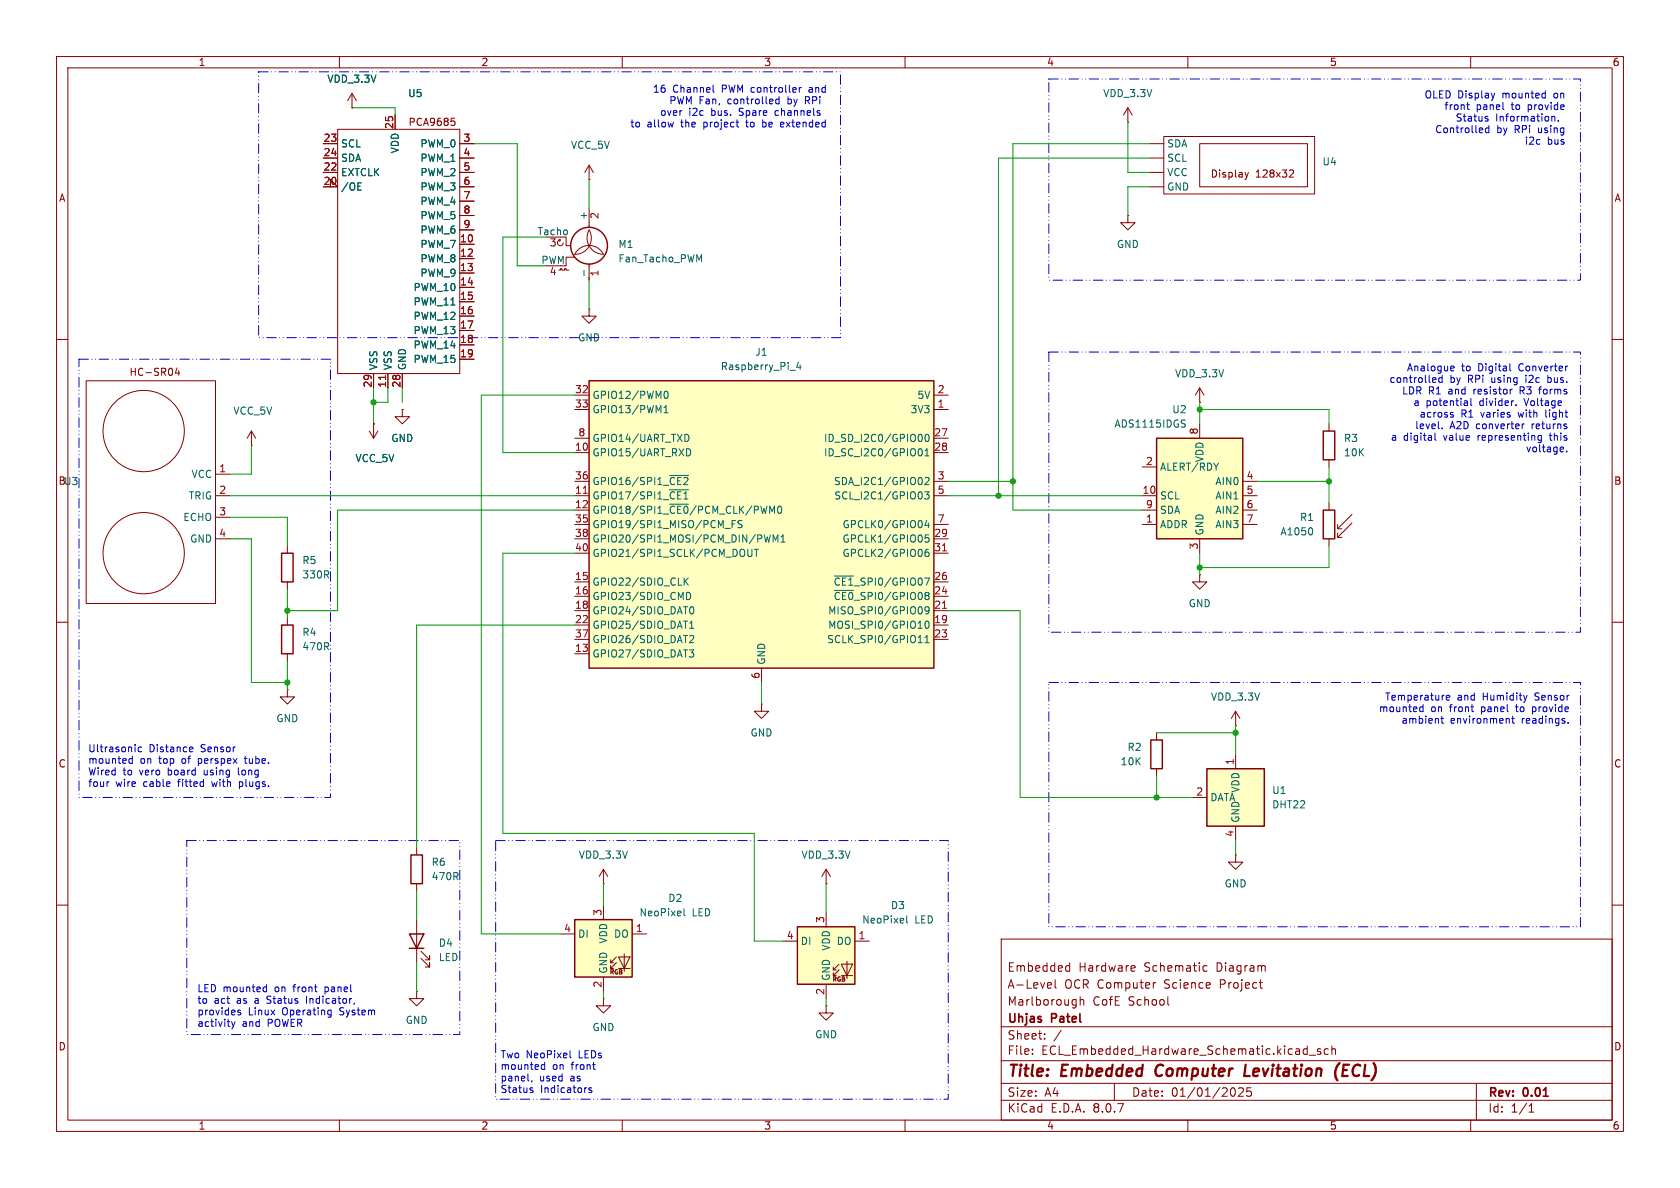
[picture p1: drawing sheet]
<svg xmlns="http://www.w3.org/2000/svg" width="297mm" height="210mm" viewBox="0 0 297 210" stroke-linecap="round" stroke-linejoin="round" font-family="sans-serif">
<g fill="none" stroke="#840000" stroke-width=".18">
<path d="M10 10h277v190h-277zM12 12h273v186h-273zM60 10v2M62.2 19.1h.1M62.2 16.5l-.7 1.3M62.2 16.5v2.6M62.2 16.5l.8 1.3M110 10v2M160 10v2M210 10v2M260 10v2M57.1 33h2.6l-1.3-1.2v1.2"/>
<path d="M57.1 30.5h2.6M57.1 25.4h2.6M57.1 27.9h2.6M59.7 22.9h21.6v43.1h-21.6zM69.8 20.3v2.6M79.8 20.9h.6M80.2 21.4l.2 .2v.3l-.2 .3M81.3 33h2.5M81.3 30.5h2.5M81.3 25.4h2.5M81.3 27.9h2.5M81.3 35.6h2.5"/>
<path d="M81.3 38.1h2.5M104.1 31.8h.1M104.1 29.2v2.6M104.1 36.8v3.4M104.1 29.2l.8 1.3M104.1 29.2l-.7 1.3M81.3 43.2h2.5M81.3 45.7h2.5M81.3 48.3h2.5M81.3 50.8h2.5M81.3 53.3h2.5M81.3 55.9h2.5"/>
<path d="M81.3 58.4h2.5M81.3 40.6h2.5M98.8 47.8h.3v-.3h.2v.3h.5v-.3h.3v.3h.5M98.8 42.3l.3 .1M99.1 42.4l-.3 .1-.2 .3 .1 .5 .5 .1 .3-.2 .1-.3M99.1 42.4l-.2 .3M100.1 41.9v1.5h.7M101.6 45.5h-1.5v1.5h-1M104.1 54.6v1.3h1.3l-1.3 1.3-1.2-1.3h1.2M104.1 54.6h.1M104.1 46.7v2.8M104.1 40.6a2.87 2.87 0 0 1-2.5 4.4 2.84 2.84 0 0 1 2.5-1.6 2.84 2.84 0 0 1 2.6 1.6 2.92 2.92 0 0 1-2.6-4.4"/>
<path d="M10 60h2M44.4 78.7h.1M44.4 76.2l.8 1.3M44.4 76.2v2.5M44.4 76.2l-.7 1.3M66 66v2.6M68.6 66v2.6M71.1 72.4v1.3h1.3l-1.3 1.2-1.3-1.2h1.3M71.1 72.4h.1M71.1 66v2.6M81.3 61h2.5M81.3 63.5h2.5"/>
<path d="M212.1 71.1h.1M212.1 68.6l-.8 1.3M212.1 68.6v2.5M212.1 68.6l.8 1.3M234.9 74.9v1.3M285 60h2M234.9 81.3v1.3M234.9 88.9v1.3M234.9 95.3v1.2M236.5 95h.7M236.5 92.7v.8M236.5 94.2v.8"/>
<path d="M236.5 93.5h.7M239 92.5l-2.5 2.5M239 90.9l-2.5 2.6M10 110h2M50.8 109.2v1.3M50.8 115.6v1.2M212.1 101.6v1.3h1.3l-1.3 1.2-1.3-1.2h1.3M212.1 101.6h.1M285 110h2M50.8 121.9v1.3h1.3l-1.3 1.3-1.3-1.3h1.3M50.8 121.9h.1M10 160h2"/>
<path d="M177 166h108v32h-108zM185.7 173.7l.2 .4-.7 .1M185.8 174.6l-.1 .1M186.5 173.2v1.3l.2 .2M188.7 170.7l.4 .1M189.1 170.2v1.5M189.1 171.6l-.4 .1M191 176.2v1.5M191 176.8l.2-.1 .3 .1 .1 .9M200.2 170.7l.4 .1 .1 .3-.7 .1M200.6 171.6l-.4 .1M204.3 173.7l-.3 .1-.1 .2"/>
<path d="M206.5 177.5l.2 .2M212.7 171.6l.3 .1 .4-.1M213.4 170.8l-.4-.1-.3 .1M222.6 173.7h.6M223 174.7h.2M285 160h2M60 198v2M110 198v2M160 198v2M177 194.5h108M177 191.5h108M177 187.5h108"/>
<path d="M177 181.5h108M182.5 186.3v.1M182.5 185.5v.1M184.7 183.6v.1M184.7 182.8v.1M187.6 182.1l-1.3 2M197 191.5v3M210 198v2M218.2 192.4l.2 .8-.2 .5-.2 .1M219.5 192.3l.3 .3-.1 .3-.8 .9h.9M221.2 192.3h-.7l-.1 .7 .2-.1h.5l.1 .3v.5l-.2 .1-.6-.1M231 185.4l.1 .1"/>
<path d="M231.1 184.9v1.5M231.1 186.3l-.1 .1M231.5 186.5h1.1M233.5 185.5l-.4-.1-.2 .2 .1 .2 .5 .2v.3h-.6M234.8 185.5l-.4-.1-.3 .3v.4l.1 .2h.6M235.5 185.5l.2-.1 .3 .1 .1 .9M235.5 184.9v1.5M260 198v2M261 191.5v6.5M270.3 196.6h.9M270.3 195.5l.4-.4v1.5"/>
</g>
<path d="M204.6 188.5a1.27 1.27 0 0 0 0 1.6M220.2 188.2l-.2 2h.9M236.8 187.9a2.35 2.35 0 0 0-.4 3.1M237.4 189.2h.7M238.5 188.2h-.9l-.3 2h1" fill="none" stroke="#840000" stroke-width=".4"/>
<g fill="none" stroke="#840000" stroke-width=".25">
<path d="M233.9 76.2h2.1v5.1h-2.1zM233.9 90.2h2.1v5.1h-2.1zM49.8 110.5h2v5.1h-2z"/>
<circle cx="104.1" cy="43.4" r="3.3"/>
</g>
<path d="M68.2 66.3v.8" fill="none" stroke="#a90000" stroke-width=".18"/>
<path d="M63.3 33.6h.6M63.3 32.3h.6M103.2 47.8v.9M123.6 45.9l.4-.9v1.3M231.9 93.4l.2 .4-.2 .6" fill="none" stroke="#006464" stroke-width=".18"/>
<path d="M204.5 77.5h15.2v17.8h-15.2z" fill="#ffffc2"/>
<path d="M204.5 77.5h15.2v17.8h-15.2zM72.6 151.1h2.1v5.1h-2.1zM72.4 165.1h2.5l-1.2 2.5zM72.4 167.6h2.5" fill="none" stroke="#840000" stroke-width=".25"/>
<g fill="none" stroke="#840000" stroke-width=".18">
<path d="M199.4 19.1l-.8 1.2M199.4 19.1v2.5M199.4 19.1l.8 1.2M199.4 21.6h.1M199.4 38.1v1.3h1.3l-1.3 1.2-1.3-1.2h1.3M199.4 38.1h.1M203.2 33h2.5M203.2 27.9h2.5M203.2 25.4h2.5M203.2 30.5h2.5M205.7 24.1h26.7v10.2h-26.7zM212.1 25.4h19v7.6h-19z"/>
<path d="M220.1 30.5l.3 .8M220.4 31.3l-.1 .3M220.7 30.5l-.3 .8M228.1 30l.5 .1 .1 .3-.8 .9h.8M212.1 74.9v2.6M201.9 92.7h2.6M201.9 87.6h2.6M201.9 82.6h2.6M201.9 90.2h2.6M212.1 95.3v2.5M219.7 92.7h2.5M219.7 87.6h2.5"/>
<path d="M219.7 85.1h2.5M219.7 90.2h2.5M73.7 149.9v1.2M73.7 156.2v1.3M146 156.2h.1M146 153.7l.8 1.2M146 153.7v2.5M146 153.7l-.7 1.2M73.7 175.3v1.2h1.2l-1.2 1.3-1.3-1.3h1.3M73.7 175.3h.1M73.7 162.6v7.6M74.4 169.4l1.5 1.5v-.7v.7h-.7"/>
<path d="M74.4 168.1l1.5 1.6v-.8v.8h-.7M146 177.8v1.3h-1.2l1.2 1.2 1.3-1.2h-1.3M146 177.8h.1"/>
</g>
<path d="M209.1 74.2l.4 .1M209.3 74.9l.2 .2-.2 .4" fill="none" stroke="#006464" stroke-width=".18"/>
<path d="M141 163.8h10.1v10.2h-10.1z" fill="#ffffc2"/>
<g fill="none" stroke="#840000" stroke-width=".18">
<path d="M106.7 156.2h.1M106.7 153.7l.7 1.2M106.7 153.7v2.5M106.7 153.7l-.8 1.2M138.4 166.4h2.6M146 161.3v2.5M146 174v2.5M147.3 172.5h.5M147.3 171.5h.5M148.3 171.5l-1 1v-.5M148.3 170.4l-1 1.1v-.6M148.7 170.4h2l-1 2.1z"/>
<path d="M148.7 172.5h2M149.7 169.9v3.1M151.1 166.4h2.6"/>
</g>
<path d="M141 163.8h10.1v10.2h-10.1z" fill="none" stroke="#840000" stroke-width=".25"/>
<path d="M160.3 161.9v1.1l.2 .2" fill="none" stroke="#006464" stroke-width=".18"/>
<path d="M101.6 162.6h10.2v10.1h-10.2z" fill="#ffffc2"/>
<g fill="none" stroke="#840000" stroke-width=".18">
<path d="M15.2 67.3h22.9v39.4h-22.9zM31.3 65l-.3 .9h.8M31.6 65.5v.9M65.3 76.2l.7 1.3M66 74.9h.1M66 74.9v2.6M66.8 76.2l-.8 1.3M38.1 83.8h2.5M38.1 87.6h2.5M38.1 91.4h2.5M38.1 95.3h2.5M50.8 96.5v1.3"/>
<path d="M50.8 102.9v1.2M134.6 124.5v1.2h1.3l-1.3 1.3-1.3-1.3h1.3M134.6 124.5h.1M99.1 165.1h2.5M106.7 176.5v1.3h-1.3l1.3 1.3 1.2-1.3h-1.2M106.7 176.5h.1M106.7 160v2.6M106.7 172.7v2.6M107.9 171.2h.6M107.9 170.2h.6M109 170.2l-1.1 1v-.5M109 169.2l-1.1 1v-.5"/>
<path d="M109.3 169.2h2.1l-1 2zM109.3 171.2h2.1M110.4 168.7v3M111.8 165.1h2.5"/>
<circle cx="25.4" cy="76.2" r="7.2"/>
<circle cx="25.4" cy="97.8" r="7.2"/>
</g>
<path d="M49.8 97.8h2v5.1h-2zM101.6 162.6h10.2v10.1h-10.2z" fill="none" stroke="#840000" stroke-width=".25"/>
<path d="M120.9 160.6v1.1l.2 .2" fill="none" stroke="#006464" stroke-width=".18"/>
<path d="M104.1 67.3h61v50.8h-61z" fill="#ffffc2"/>
<path d="M104.1 67.3h61v50.8h-61z" fill="none" stroke="#840000" stroke-width=".25"/>
<g fill="none" stroke="#840000" stroke-width=".18">
<path d="M101.6 72.4h2.5M101.6 69.9h2.5M101.6 77.5h2.5M165.1 72.4h2.5M165.1 69.9h2.5M165.1 77.5h2.5M101.6 80h2.5M101.6 87.6h2.5M101.6 90.2h2.5M101.6 95.3h2.5M101.6 85.1h2.5M101.6 97.8h2.5"/>
<path d="M101.6 92.7h2.5M165.1 80h2.5M165.1 87.6h2.5M165.1 95.3h2.5M165.1 85.1h2.5M165.1 97.8h2.5M165.1 92.7h2.5M101.6 115.6h2.5M101.6 102.9h2.5M101.6 105.4h2.5M101.6 108h2.5M101.6 110.5h2.5"/>
<path d="M101.6 113h2.5M134.6 118.1v2.6M165.1 102.9h2.5M165.1 105.4h2.5M165.1 108h2.5M165.1 110.5h2.5M165.1 113h2.5M218.4 151.1v1.3h-1.2l1.2 1.3 1.3-1.3h-1.3M218.4 151.1h.1"/>
</g>
<g fill="none" stroke="#006464" stroke-width=".18">
<path d="M117.4 69.6l.1-.3 .2-.1a.68 .68 0 0 1 .4 .6 .68 .68 0 0 1-.4 .6l-.2-.1-.1-.4M117.4 73h.7M117.4 72.1l.4-.4v1.3M121.4 79.3a.64 .64 0 0 1 .7 .7 .64 .64 0 0 1-.7 .6M121.4 76.8a.68 .68 0 0 1 .4 .6 .68 .68 0 0 1-.4 .6M139.6 65.5h1M141.2 64l-.4 .9h.8M141.5 64.5v.8M162.6 79.3a.68 .68 0 0 1 .5 .7 .68 .68 0 0 1-.5 .6M162.9 76.9l.1 .4-.1 .6M163.5 79.7l.4-.4v1.3M163.6 76.9l.2-.1a.68 .68 0 0 1 .5 .6 .68 .68 0 0 1-.5 .6l-.2-.1-.1-.3z"/>
<path d="M118.4 86.6h3.3M118.4 89.1h3.3M118.4 84h3.3M128.2 93.4h.9M129.4 92.6h.4M130 92h-.6v1.3M131.2 92.1l-.5-.1-.2 .1v.4l.6 .2 .1 .3-.3 .3-.4-.1M132.2 97.1v1l.2 .3 .4-.1 .1-.2v-1M133.4 97.1h.7M133.7 97.1v1.3M135.1 94.6l.3 1.2 .3-.9 .2 .9 .3-1.2M136.7 95.8v-1.2l.4 .9 .4-.9v1.2"/>
<path d="M137.6 89.5h.2a.68 .68 0 0 1 .4 .6 .68 .68 0 0 1-.4 .6 .84 .84 0 0 1-.2-1.2zM138.1 95.8h.7M138.1 94.9l.3-.3v1.2M163 87.2v.8M163.5 86.9h.7l-.4 .5 .4 .1v.6l-.2 .1-.5-.1M163.5 80.6h.7M163.5 84.5l.5-.1 .2 .4-.7 .9h.7M163.8 92l-.3 .9h.8M164.1 97.1l-.3 .1a.86 .86 0 0 0 0 1.2l.4-.2v-.4l-.2-.2h-.4l-.1 .2M164.1 92.4v.9M164.2 94.6h-.6l-.1 .6 .2-.2 .4 .1 .1 .2v.4l-.2 .1-.5-.1M121 102.2v1.2"/>
<path d="M121.1 102.7l.6 .7M121.4 104.7a.64 .64 0 0 1 .7 .7 .64 .64 0 0 1-.7 .6M121.7 102.2l-.7 .7M121.9 114.9h.7l-.4 .5 .4 .1v.5l-.2 .1-.5-.1M121.9 112.5l.5-.2 .2 .4-.7 .9h.7M121.9 111.1h.7M121.9 110.2l.4-.4v1.3M122 107.4l.2-.1a.68 .68 0 0 1 .5 .6 .68 .68 0 0 1-.5 .6l-.2-.1-.1-.4zM147.5 104.4h3.4M147.5 101.8h3.4M162.3 113.6h.7M163.5 113.6h.7"/>
<path d="M163.5 112.7l.4-.4v1.3M163.6 109.9l.2-.1a.68 .68 0 0 1 .5 .6 .68 .68 0 0 1-.5 .7l-.2-.2-.1-.3zM164.2 107.8l-.2 .2h-.4l-.1-.2 .1-.5h.4l.2 .1a.84 .84 0 0 1-.3 1.1h-.3"/>
</g>
<path d="M103.1 87.2h.7M166.6 97.4h.7M166.6 107.5h.7" fill="none" stroke="#a90000" stroke-width=".18"/>
<path d="M213.4 135.9h10.1v10.2h-10.1z" fill="#ffffc2"/>
<path d="M203.5 130.8h2v5.1h-2zM213.4 135.9h10.1v10.2h-10.1z" fill="none" stroke="#840000" stroke-width=".25"/>
<g fill="none" stroke="#840000" stroke-width=".18">
<path d="M62.2 19.1h.1M57.1 33h2.6l-1.3-1.2v1.2M57.1 30.5h2.6M57.1 25.4h2.6M57.1 27.9h2.6M69.8 20.3v2.6M81.3 33h2.5M81.3 30.5h2.5M81.3 25.4h2.5M81.3 27.9h2.5M81.3 35.6h2.5M81.3 38.1h2.5"/>
<path d="M81.3 43.2h2.5M81.3 45.7h2.5M81.3 48.3h2.5M81.3 50.8h2.5M81.3 53.3h2.5M81.3 55.9h2.5M81.3 58.4h2.5M81.3 40.6h2.5M66 74.9h.1M66 66v2.6M68.6 66v2.6M71.1 72.4h.1"/>
<path d="M71.1 66v2.6M81.3 61h2.5M81.3 63.5h2.5M204.5 129.5v1.3M204.5 135.9v1.3M218.4 128.3h.1M218.4 125.7v2.6M218.4 133.4v2.5M218.4 125.7l.8 1.3M218.4 125.7l-.7 1.3M210.8 141h2.6M218.4 146.1v2.5"/>
</g>
<g fill="none" stroke="#0000c2" stroke-width=".18">
<path d="M126.1 15v1.1l.1 .2M137.7 17.1v1.3M137.7 17.6l-.3-.1-.3 .3 .2 .5h.4M141.3 15.5v.8M141.7 15.5l-.4 .2M259.5 18.1v1.1l.3 .2M264.2 16.5l-.3 .8M265.8 19.3l.1 .1M273.1 16.5h.1M273.2 16.1v1.2M273.2 17.3h-.1M119.1 21.6l-.3 .8"/>
<path d="M130.1 21.6h.5M130.5 22.4h.1M134.8 21.2v1.2M134.8 22.4h.2M138.4 21.6h-.2l-.2 .2v.6h.4M138.6 21.9l-.6 .1M262.7 21h.3l.1 .2-.2 .2h-.2M263.2 22.2v1.3M263.2 22.7l-.3-.1-.3 .3 .1 .5h.5M274.3 20.6v.8M274.4 20.6l-.1 .1M274.8 20.6l.1 .8"/>
<path d="M275.5 21.3v.1M253.7 76.6v1l.2 .2M253.8 67.5l-.1 .1M253.8 66.8l.1 .3-.6 .1M254.5 66.8l-.2 .2 .1 .5 .2 .1 .4-.1M255 75.7v.1M255 66.3v1.3M256.5 65.5h.5M256.5 64.8l.4-.1 .2 .3-.6 .1M256.6 73.3l.3 .1v.2l-.1 .1h-.3M259.2 70.9l.2 .1v.7M259.4 71.6l-.4 .1"/>
<path d="M259.4 71.2h-.4M260 70.4v1.1l.2 .2M266.9 64.3v1.1l.2 .2M268 71.6v.1M269.1 74.9v.9M269.5 74.9l-.4 .3M272 68.8h.5M272.2 68.4v1.3M272.5 77v1l-.3 .3-.3-.1M272.5 77h-.4l-.2 .2 .1 .6h.5M273.6 66.3v1.3M273.6 67.5l.2 .1"/>
<path d="M273.8 66.8h-.2M276.2 79l.2 .3-.6 .2M276.4 79.8l-.2 .1M277 79.8v.1M277 64.7h.1M19.3 138.2h-.3M22.9 134.8l.1 .1h.4M23.4 133.7v1.2M23.4 134.2l-.4-.1-.1 .1M25 132.1h-.3l-.3 .2 .1 .5h.5M33.7 132.1h.3l.1 .3-.6 .1M34 132.8l-.3 .1"/>
<path d="M42.1 135.7v1.1l.2 .2M42.3 138.2v1.3M42.3 139h.1M43.2 134.1h.5M43.4 133.7v1.2M251 125.7l.2 .1 .4-.1M251.1 125l-.1 .1M251.6 124.5v1.3M254.7 127h.5M254.9 126.6v1.1l.3 .2M255.7 123.3l.6-.1-.1-.2-.3-.1-.2 .2 .1 .6h.4M266.8 127.1v.8"/>
<path d="M267.2 127h.5M267.4 126.6v1.1l.3 .2M270 122.9l-.3 .9M270.9 125v1.2M270.9 125.7l.2 .1M271.1 125h-.2M277.2 127.7v.2M42 178.8l.6 .4-.2 .2-.4-.1M42.5 178.6h-.3l-.2 .1M46.8 174.5h.3M47.1 174v1.3M47.1 175.3h-.3"/>
<path d="M54.2 176.1v1.3M58.2 178.6h.3M58.5 179.3l-.3 .1M58.5 178.6v1l-.2 .2M62.7 177.3l-.2 .2M40.9 180.6l.3 .9M41.2 181.5l-.3 .4M41.6 180.6l-.4 .9M93.9 192.7l.3 .1v.2l-.1 .1h-.3M93.9 192.3h.3M94.1 191l-.2 .3M95.7 188.9l.2 .1h.4"/>
<path d="M96.3 187.8v1.2M96.3 188.3l-.4-.1-.2 .1M100.8 185.7v1.1l.2 .2M104.6 192.3h-.3l-.2 .2 .1 .2 .4 .1v.3h-.5"/>
</g>
<path d="M45.7 12.7h102.9v47h-102.9zM185.4 14h94v35.5h-94zM14 63.5h44.4v77.5h-44.4zM185.4 62.2h94v49.6h-94zM185.4 120.7h94v43.1h-94zM33 148.6h48.3v34.3h-48.3zM87.6 148.6h80v45.7h-80z" fill="none" stroke="#0000c2" stroke-width=".18" stroke-dasharray="1.7 .6 0 .6 0 .6"/>
<g fill="none" stroke="#009600" stroke-width=".18">
<path d="M62.2 19.1h7.6v1.2M83.8 25.4h7.6v21.6h5.1M104.1 31.8v5M199.4 21.6v8.9h3.8M203.2 27.9h-26.7v59.7M203.2 25.4h-24.1v64.8h22.8M203.2 33h-3.8v5.1M96.5 41.9h-7.6v38.1h12.7M104.1 49.5v5.1M44.4 78.7v5.1h-3.8M66 68.6v6.3M68.6 68.6v2.5h-2.6"/>
<path d="M71.1 68.6v2.5M101.6 69.9h-16.5v95.2h14M212.1 72.4h22.8v2.5M212.1 71.1v3.8M40.6 91.4h10.2v5.1M40.6 87.6h61M40.6 95.3h3.8v25.4h6.4M101.6 97.8h-12.7v49.5h44.4v19.1h5.1M101.6 90.2h-41.9v17.8h-8.9M167.6 87.6h34.3M167.6 85.1h11.5M212.1 97.8v3.8"/>
<path d="M222.2 85.1h12.7M234.9 82.6v6.3M234.9 96.5v3.8h-22.8M50.8 104.1v5.1M50.8 116.8v5.1M101.6 110.5h-27.9v39.4M167.6 108h12.7v33h30.5M134.6 120.7v3.8M204.5 129.5h13.9M204.5 137.2v3.8M218.4 128.3v5.1M73.7 157.5v5.1"/>
<path d="M106.7 156.2v3.8M146 156.2v5.1M218.4 148.6v2.5M73.7 170.2v5.1M106.7 175.3v1.2M146 176.5v1.3"/>
</g>
<path d="M68.2 66.3v.8" fill="none" stroke="#a90000" stroke-width=".18"/>
<path d="M63.3 33.6h.6M63.3 32.3h.6" fill="none" stroke="#006464" stroke-width=".18"/>
<g fill="#009600" stroke="#009600" stroke-width=".18">
<circle cx="50.8" cy="120.7" r=".46"/>
<circle cx="218.4" cy="129.5" r=".46"/>
<circle cx="176.5" cy="87.6" r=".46"/>
<circle cx="179.1" cy="85.1" r=".46"/>
<circle cx="212.1" cy="100.3" r=".46"/>
<circle cx="204.5" cy="141" r=".46"/>
<circle cx="50.8" cy="108" r=".46"/>
<circle cx="66" cy="71.1" r=".46"/>
<circle cx="234.9" cy="85.1" r=".46"/>
<circle cx="212.1" cy="72.4" r=".46"/>
</g>
<g font-size="2.8" fill="#840000">
<text x="178" y="190.9">Title:</text>
<text x="187.7" y="190.9">Embedded</text>
<text x="205.1" y="190.9">Computer</text>
<text x="221.6" y="190.9">Levitation</text>
<text x="238.4" y="190.9">(ECL)</text>
</g>
<g font-size="2.1" fill="#840000">
<text x="178" y="172">Embedded</text>
<text x="190.7" y="172">Hardware</text>
<text x="202.3" y="172">Schematic</text>
<text x="215.2" y="172">Diagram</text>
<text x="178" y="178">Marlborough</text>
<text x="178" y="175">A-Level</text>
<text x="188.2" y="175">OCR Computer</text>
<text x="193.2" y="178">CofE</text>
<text x="199.5" y="178">School</text>
<text x="206" y="175">Science</text>
<text x="215.9" y="175">Project</text>
<text x="178" y="184">Sheet:</text>
<text x="178" y="181.2">Uhjas</text>
<text x="186" y="181.2">Patel</text>
<text x="178" y="186.7">File:</text>
<text x="184.1" y="186.7">ECL_Embedded_Hardware_Schematic.kicad_sch</text>
<text x="178" y="196.9">KiCad</text>
<text x="178" y="194.1">Size:</text>
<text x="184.7" y="194.1">A4</text>
<text x="185.7" y="196.9">E.D.A.</text>
<text x="193.3" y="196.9">8.0.7</text>
<text x="200" y="194.1">Date:</text>
<text x="207" y="194.1">01/01/2025</text>
<text x="263" y="194.3">Rev:</text>
<text x="263" y="196.9">Id:</text>
<text x="267.1" y="196.9">1/1</text>
<text x="269.4" y="194.3">0.01</text>
</g>
<g font-size="1.8" fill="#840000">
<text x="35" y="11.9">1</text>
<text x="85" y="11.9">2</text>
<text x="135" y="11.9">3</text>
<text x="185" y="11.9">4</text>
<text x="235" y="11.9">5</text>
<text x="285" y="11.9">6</text>
<text x="72.1" y="22.5">PCA9685</text>
<text x="10.3" y="35.9">A</text>
<text x="213.9" y="31.6">Display</text>
<text x="222" y="31.6">128x32</text>
<text x="285.3" y="35.9">A</text>
<text x="22.8" y="66.7">HC-SR04</text>
<text x="285.3" y="85.9">B</text>
<text x="10.3" y="135.9">C</text>
<text x="285.3" y="135.9">C</text>
<text x="10.3" y="185.9">D</text>
<text x="285.3" y="185.9">D</text>
<text x="35" y="199.9">1</text>
<text x="85" y="199.9">2</text>
<text x="135" y="199.9">3</text>
<text x="185" y="199.9">4</text>
<text x="235" y="199.9">5</text>
<text x="285" y="199.9">6</text>
</g>
<g font-size="1.8" fill="#006464">
<text x="57.8" y="14.8">VDD_3.3V</text>
<text x="72.1" y="17.4">U5</text>
<text x="194.9" y="17.4">VDD_3.3V</text>
<text x="60.2" y="26.3">SCL</text>
<text x="60.2" y="28.8">SDA</text>
<text x="70.7" y="27.2" transform="rotate(-90 70.7 27.2)">VDD</text>
<text x="74.2" y="26.3">PWM_0</text>
<text x="74.2" y="28.8">PWM_1</text>
<text x="100.8" y="26.5">VCC_5V</text>
<text x="206.2" y="28.8">SCL</text>
<text x="206.2" y="26.3">SDA</text>
<text x="233.7" y="29.4">U4</text>
<text x="60.2" y="33.9">/OE</text>
<text x="60.2" y="31.3">EXTCLK</text>
<text x="74.2" y="31.3">PWM_2</text>
<text x="74.2" y="33.9">PWM_3</text>
<text x="206.2" y="33.9">GND</text>
<text x="206.2" y="31.3">VCC</text>
<text x="74.2" y="36.4">PWM_4</text>
<text x="74.2" y="39">PWM_5</text>
<text x="74.2" y="41.5">PWM_6</text>
<text x="94.9" y="41.7">Tacho</text>
<text x="74.2" y="44">PWM_7</text>
<text x="74.2" y="46.6">PWM_8</text>
<text x="95.6" y="46.7">PWM</text>
<text x="109.2" y="44">M1</text>
<text x="109.2" y="46.6">Fan_Tacho_PWM</text>
<text x="197.4" y="44">GND</text>
<text x="73" y="51.7">PWM_10</text>
<text x="74.2" y="49.1">PWM_9</text>
<text x="73" y="54.2">PWM_11</text>
<text x="73" y="56.7">PWM_12</text>
<text x="73" y="59.3">PWM_13</text>
<text x="66.9" y="65.5" transform="rotate(-90 66.9 65.5)">VSS</text>
<text x="69.4" y="65.5" transform="rotate(-90 69.4 65.5)">VSS</text>
<text x="72" y="65.5" transform="rotate(-90 72 65.5)">GND</text>
<text x="73" y="61.8">PWM_14</text>
<text x="73" y="64.4">PWM_15</text>
<text x="102.1" y="60.6">GND</text>
<text x="127.3" y="65.6">Raspberry_Pi_4</text>
<text x="133.4" y="63.1">J1</text>
<text x="104.6" y="70.7">GPIO12/PWM0</text>
<text x="162.1" y="70.7">5V</text>
<text x="207.6" y="66.9">VDD_3.3V</text>
<text x="41.2" y="73.5">VCC_5V</text>
<text x="104.6" y="73.3">GPIO13/PWM1</text>
<text x="160.9" y="73.3">3V3</text>
<text x="196.9" y="75.8">ADS1115IDGS</text>
<text x="207.1" y="73.3">U2</text>
<text x="62.7" y="81.9">VCC_5V</text>
<text x="69.1" y="78.3">GND</text>
<text x="104.6" y="80.9">GPIO15/UART_RXD</text>
<text x="104.6" y="78.3">GPIO14/UART_TXD</text>
<text x="145.6" y="78.3">ID_SD_I2C0/GPIO00</text>
<text x="145.6" y="80.9">ID_SC_I2C0/GPIO01</text>
<text x="205" y="83.4">ALERT/RDY</text>
<text x="213" y="81.8" transform="rotate(-90 213 81.8)">VDD</text>
<text x="237.5" y="78.3">R3</text>
<text x="237.5" y="80.9">10K</text>
<text x="10.3" y="85.9">BU3</text>
<text x="33.3" y="88.5">TRIG</text>
<text x="33.8" y="84.7">VCC</text>
<text x="104.6" y="88.5">GPIO17/SPI1_~{CE1}</text>
<text x="104.6" y="86">GPIO16/SPI1_~{CE2}</text>
<text x="147.3" y="86">SDA_I2C1/GPIO02</text>
<text x="147.4" y="88.5">SCL_I2C1/GPIO03</text>
<text x="205" y="88.5">SCL</text>
<text x="214.8" y="86">AIN0</text>
<text x="214.8" y="88.5">AIN1</text>
<text x="32.3" y="92.3">ECHO</text>
<text x="104.6" y="91">GPIO18/SPI1_~{CE0}/PCM_CLK/PWM0</text>
<text x="104.6" y="93.6">GPIO19/SPI1_MISO/PCM_FS</text>
<text x="148.8" y="93.6">GPCLK0/GPIO04</text>
<text x="205" y="93.6">ADDR</text>
<text x="205" y="91">SDA</text>
<text x="213" y="94.7" transform="rotate(-90 213 94.7)">GND</text>
<text x="214.8" y="91">AIN2</text>
<text x="214.8" y="93.6">AIN3</text>
<text x="226.3" y="94.8">A1050</text>
<text x="229.7" y="92.3">R1</text>
<text x="33.5" y="96.1">GND</text>
<text x="53.3" y="99.9">R5</text>
<text x="104.6" y="96.1">GPIO20/SPI1_MOSI/PCM_DIN/PWM1</text>
<text x="104.6" y="98.7">GPIO21/SPI1_SCLK/PCM_DOUT</text>
<text x="148.8" y="96.1">GPCLK1/GPIO05</text>
<text x="148.8" y="98.7">GPCLK2/GPIO06</text>
<text x="53.3" y="102.5">330R</text>
<text x="104.6" y="103.7">GPIO22/SDIO_CLK</text>
<text x="104.6" y="106.3">GPIO23/SDIO_CMD</text>
<text x="147.3" y="106.3">~{CE0}_SPI0/GPIO08</text>
<text x="147.3" y="103.7">~{CE1}_SPI0/GPIO07</text>
<text x="210.1" y="107.5">GND</text>
<text x="53.3" y="112.6">R4</text>
<text x="104.6" y="108.8">GPIO24/SDIO_DAT0</text>
<text x="104.6" y="111.4">GPIO25/SDIO_DAT1</text>
<text x="104.6" y="113.9">GPIO26/SDIO_DAT2</text>
<text x="146.1" y="113.9">SCLK_SPI0/GPIO11</text>
<text x="146.3" y="111.4">MOSI_SPI0/GPIO10</text>
<text x="146.3" y="108.8">MISO_SPI0/GPIO09</text>
<text x="53.3" y="115.2">470R</text>
<text x="104.6" y="116.4">GPIO27/SDIO_DAT3</text>
<text x="135.5" y="117.6" transform="rotate(-90 135.5 117.6)">GND</text>
<text x="214" y="124.1">VDD_3.3V</text>
<text x="48.8" y="127.9">GND</text>
<text x="132.6" y="130.4">GND</text>
<text x="198" y="135.5">10K</text>
<text x="199.2" y="132.9">R2</text>
<text x="213.9" y="141.8">DATA</text>
<text x="219.3" y="140.2" transform="rotate(-90 219.3 140.2)">VDD</text>
<text x="224.8" y="143.1">DHT22</text>
<text x="224.8" y="140.6">U1</text>
<text x="219.3" y="145.5" transform="rotate(-90 219.3 145.5)">GND</text>
<text x="76.2" y="153.3">R6</text>
<text x="76.2" y="155.8">470R</text>
<text x="102.2" y="152">VDD_3.3V</text>
<text x="141.6" y="152">VDD_3.3V</text>
<text x="118" y="159.6">D2</text>
<text x="157.4" y="160.9">D3</text>
<text x="216.4" y="157.1">GND</text>
<text x="77.5" y="167.6">D4</text>
<text x="102.1" y="166">DI</text>
<text x="107.5" y="166.9" transform="rotate(-90 107.5 166.9)">VDD</text>
<text x="108.4" y="166">DO</text>
<text x="113" y="162.2">NeoPixel</text>
<text x="122.4" y="162.2">LED</text>
<text x="141.5" y="167.2">DI</text>
<text x="147.8" y="167.2">DO</text>
<text x="152.3" y="163.5">NeoPixel</text>
<text x="161.7" y="163.5">LED</text>
<text x="77.5" y="170.1">LED</text>
<text x="107.5" y="172.2" transform="rotate(-90 107.5 172.2)">GND</text>
<text x="146.9" y="173.5" transform="rotate(-90 146.9 173.5)">GND</text>
<text x="146.9" y="168.2" transform="rotate(-90 146.9 168.2)">VDD</text>
<text x="71.6" y="181.2">GND</text>
<text x="104.6" y="182.5">GND</text>
<text x="144" y="183.7">GND</text>
</g>
<g font-size="1.8" fill="#0000c2">
<text x="115.3" y="16.6">16</text>
<text x="118.9" y="16.6">Channel</text>
<text x="127.7" y="16.6">PWM controller</text>
<text x="143.5" y="16.6">and</text>
<text x="251.7" y="17.6">OLED Display</text>
<text x="265.7" y="17.6">mounted</text>
<text x="275" y="17.6">on</text>
<text x="111.3" y="22.7">to</text>
<text x="114.4" y="22.7">allow</text>
<text x="116.6" y="20.7">over</text>
<text x="118.2" y="18.6">PWM Fan,</text>
<text x="120.5" y="22.7">the</text>
<text x="121.8" y="20.7">i2c</text>
<text x="124.6" y="22.7">project</text>
<text x="125.8" y="20.7">bus.</text>
<text x="128.7" y="18.6">controlled</text>
<text x="130.9" y="20.7">Spare</text>
<text x="132.4" y="22.7">to</text>
<text x="135.4" y="22.7">be</text>
<text x="137.5" y="20.7">channels</text>
<text x="138.9" y="22.7">extended</text>
<text x="139.5" y="18.6">by</text>
<text x="142.8" y="18.6">RPi</text>
<text x="253.6" y="23.7">Controlled</text>
<text x="255.2" y="19.7">front</text>
<text x="257.2" y="21.7">Status</text>
<text x="261" y="19.7">panel</text>
<text x="264.4" y="21.7">Information.</text>
<text x="264.6" y="23.7">by</text>
<text x="267.3" y="19.7">to</text>
<text x="267.9" y="23.7">RPi</text>
<text x="270.4" y="19.7">provide</text>
<text x="272.2" y="23.7">using</text>
<text x="269.5" y="25.8">i2c</text>
<text x="273.5" y="25.8">bus</text>
<text x="248.6" y="65.8">Analogue</text>
<text x="258.4" y="65.8">to</text>
<text x="261.4" y="65.8">Digital</text>
<text x="268.8" y="65.8">Converter</text>
<text x="245.5" y="67.9">controlled</text>
<text x="247.8" y="69.9">LDR R1</text>
<text x="249.8" y="72">a</text>
<text x="252.1" y="72">potential</text>
<text x="256.2" y="69.9">and</text>
<text x="256.3" y="67.9">by</text>
<text x="259.6" y="67.9">RPi</text>
<text x="260.8" y="69.9">resistor</text>
<text x="261.7" y="72">divider.</text>
<text x="263.9" y="67.9">using</text>
<text x="269.1" y="69.9">R3</text>
<text x="269.8" y="72">Voltage</text>
<text x="270.2" y="67.9">i2c</text>
<text x="272.8" y="69.9">forms</text>
<text x="274.2" y="67.9">bus.</text>
<text x="250.1" y="76.1">level.</text>
<text x="250.9" y="74">across</text>
<text x="256.3" y="76.1">A2D</text>
<text x="258.3" y="74">R1</text>
<text x="261.1" y="76.1">converter</text>
<text x="261.9" y="74">varies</text>
<text x="268.7" y="74">with</text>
<text x="271.1" y="76.1">returns</text>
<text x="273.7" y="74">light</text>
<text x="245.8" y="78.1">a</text>
<text x="248.1" y="78.1">digital</text>
<text x="255.3" y="78.1">value</text>
<text x="261.5" y="78.1">representing</text>
<text x="269.7" y="80.2">voltage.</text>
<text x="274.5" y="78.1">this</text>
<text x="244.8" y="124">Temperature</text>
<text x="257.6" y="124">and</text>
<text x="262.2" y="124">Humidity</text>
<text x="271.6" y="124">Sensor</text>
<text x="243.7" y="126.1">mounted</text>
<text x="247.7" y="128.1">ambient</text>
<text x="252.9" y="126.1">on</text>
<text x="256.4" y="128.1">environment</text>
<text x="256.4" y="126.1">front</text>
<text x="262.1" y="126.1">panel</text>
<text x="268.5" y="126.1">to</text>
<text x="269.1" y="128.1">readings.</text>
<text x="271.5" y="126.1">provide</text>
<text x="15.5" y="133.2">Ultrasonic</text>
<text x="15.5" y="135.2">mounted</text>
<text x="15.5" y="137.3">Wired</text>
<text x="21.7" y="137.3">to</text>
<text x="24.8" y="135.2">on</text>
<text x="24.8" y="137.3">vero</text>
<text x="26.3" y="133.2">Distance</text>
<text x="28.2" y="135.2">top</text>
<text x="30" y="137.3">board</text>
<text x="32.4" y="135.2">of</text>
<text x="35.5" y="135.2">perspex</text>
<text x="35.6" y="133.2">Sensor</text>
<text x="36.5" y="137.3">using</text>
<text x="42.8" y="137.3">long</text>
<text x="44" y="135.2">tube.</text>
<text x="15.5" y="139.3">four</text>
<text x="20.5" y="139.3">wire</text>
<text x="25.5" y="139.3">cable</text>
<text x="31.8" y="139.3">fitted</text>
<text x="38" y="139.3">with</text>
<text x="42.9" y="139.3">plugs.</text>
<text x="34.8" y="175.6">LED mounted</text>
<text x="34.8" y="177.6">to</text>
<text x="34.8" y="179.7">provides</text>
<text x="37.8" y="177.6">act</text>
<text x="42" y="177.6">as</text>
<text x="43.9" y="179.7">Linux</text>
<text x="45.3" y="177.6">a</text>
<text x="47.6" y="177.6">Status</text>
<text x="48.7" y="175.6">on</text>
<text x="50" y="179.7">Operating</text>
<text x="52.2" y="175.6">front</text>
<text x="54.8" y="177.6">Indicator,</text>
<text x="57.9" y="175.6">panel</text>
<text x="60.3" y="179.7">System</text>
<text x="34.8" y="181.7">activity</text>
<text x="42.8" y="181.7">and</text>
<text x="47.4" y="181.7">POWER</text>
<text x="88.4" y="187.3">Two</text>
<text x="88.4" y="189.3">mounted</text>
<text x="88.4" y="191.4">panel,</text>
<text x="93" y="187.3">NeoPixel</text>
<text x="95.4" y="191.4">used</text>
<text x="97.7" y="189.3">on</text>
<text x="101" y="191.4">as</text>
<text x="101.1" y="189.3">front</text>
<text x="102.4" y="187.3">LEDs</text>
<text x="88.4" y="193.4">Status</text>
<text x="95.5" y="193.4">Indicators</text>
</g>
<g font-size="1.8" fill="#a90000">
<text x="69.6" y="22.9" transform="rotate(-90 69.6 22.9)">25</text>
<text x="57.1" y="25.1">23</text>
<text x="57.1" y="27.7">24</text>
<text x="81.8" y="25.1">3</text>
<text x="81.8" y="27.7">4</text>
<text x="57.1" y="32.8">20</text>
<text x="57.1" y="30.2">22</text>
<text x="81.8" y="30.2">5</text>
<text x="81.8" y="32.8">6</text>
<text x="81.8" y="35.3">7</text>
<text x="81.8" y="37.8">8</text>
<text x="81.8" y="40.4">9</text>
<text x="103.9" y="39" transform="rotate(-90 103.9 39)">+</text>
<text x="106.1" y="38.8" transform="rotate(-90 106.1 38.8)">2</text>
<text x="81.2" y="42.9">10</text>
<text x="81.2" y="45.5">12</text>
<text x="97.1" y="43.9">3</text>
<text x="81.2" y="48">13</text>
<text x="81.2" y="50.5">14</text>
<text x="81.2" y="53.1">15</text>
<text x="97.1" y="49">4</text>
<text x="106.1" y="49" transform="rotate(-90 106.1 49)">1</text>
<text x="81.2" y="55.6">16</text>
<text x="81.2" y="58.2">17</text>
<text x="81.2" y="60.7">18</text>
<text x="81.2" y="63.2">19</text>
<text x="65.8" y="68.6" transform="rotate(-90 65.8 68.6)">29</text>
<text x="68.3" y="68.6" transform="rotate(-90 68.3 68.6)">11</text>
<text x="70.9" y="68.6" transform="rotate(-90 70.9 68.6)">28</text>
<text x="101.6" y="69.6">32</text>
<text x="165.7" y="69.6">2</text>
<text x="101.6" y="72.1">33</text>
<text x="102.2" y="77.2">8</text>
<text x="165.1" y="77.2">27</text>
<text x="165.7" y="72.1">1</text>
<text x="211.8" y="76.9" transform="rotate(-90 211.8 76.9)">8</text>
<text x="38.7" y="83.6">1</text>
<text x="101.6" y="79.8">10</text>
<text x="165.1" y="79.8">28</text>
<text x="202.5" y="82.3">2</text>
<text x="38.7" y="87.4">2</text>
<text x="101.6" y="87.4">11</text>
<text x="101.6" y="89.9">12</text>
<text x="101.6" y="84.8">36</text>
<text x="165.7" y="84.8">3</text>
<text x="165.7" y="87.4">5</text>
<text x="201.9" y="87.4">10</text>
<text x="202.5" y="89.9">9</text>
<text x="220.3" y="84.8">4</text>
<text x="220.3" y="87.4">5</text>
<text x="220.3" y="89.9">6</text>
<text x="38.7" y="91.2">3</text>
<text x="38.7" y="95">4</text>
<text x="101.6" y="92.5">35</text>
<text x="101.6" y="95">38</text>
<text x="165.1" y="95">29</text>
<text x="165.7" y="92.5">7</text>
<text x="202.5" y="92.5">1</text>
<text x="220.3" y="92.5">7</text>
<text x="101.6" y="97.5">40</text>
<text x="165.1" y="97.5">31</text>
<text x="211.8" y="97.2" transform="rotate(-90 211.8 97.2)">3</text>
<text x="101.6" y="102.6">15</text>
<text x="101.6" y="105.2">16</text>
<text x="101.6" y="107.7">18</text>
<text x="165.1" y="107.7">21</text>
<text x="165.1" y="105.2">24</text>
<text x="165.1" y="102.6">26</text>
<text x="101.6" y="110.2">22</text>
<text x="101.6" y="112.8">37</text>
<text x="165.1" y="110.2">19</text>
<text x="165.1" y="112.8">23</text>
<text x="101.6" y="115.3">13</text>
<text x="134.4" y="120.1" transform="rotate(-90 134.4 120.1)">6</text>
<text x="218.2" y="135.3" transform="rotate(-90 218.2 135.3)">1</text>
<text x="211.4" y="140.7">2</text>
<text x="218.2" y="148" transform="rotate(-90 218.2 148)">4</text>
<text x="106.4" y="162" transform="rotate(-90 106.4 162)">3</text>
<text x="99.6" y="164.8">4</text>
<text x="112.3" y="164.8">1</text>
<text x="139" y="166.1">4</text>
<text x="145.8" y="163.3" transform="rotate(-90 145.8 163.3)">3</text>
<text x="151.7" y="166.1">1</text>
<text x="106.4" y="174.7" transform="rotate(-90 106.4 174.7)">2</text>
<text x="145.8" y="176" transform="rotate(-90 145.8 176)">2</text>
</g>
<g font-size="1.1" fill="#840000">
<text x="107.7" y="172.4">RGB</text>
<text x="147" y="173.7">RGB</text>
</g>
</svg>
